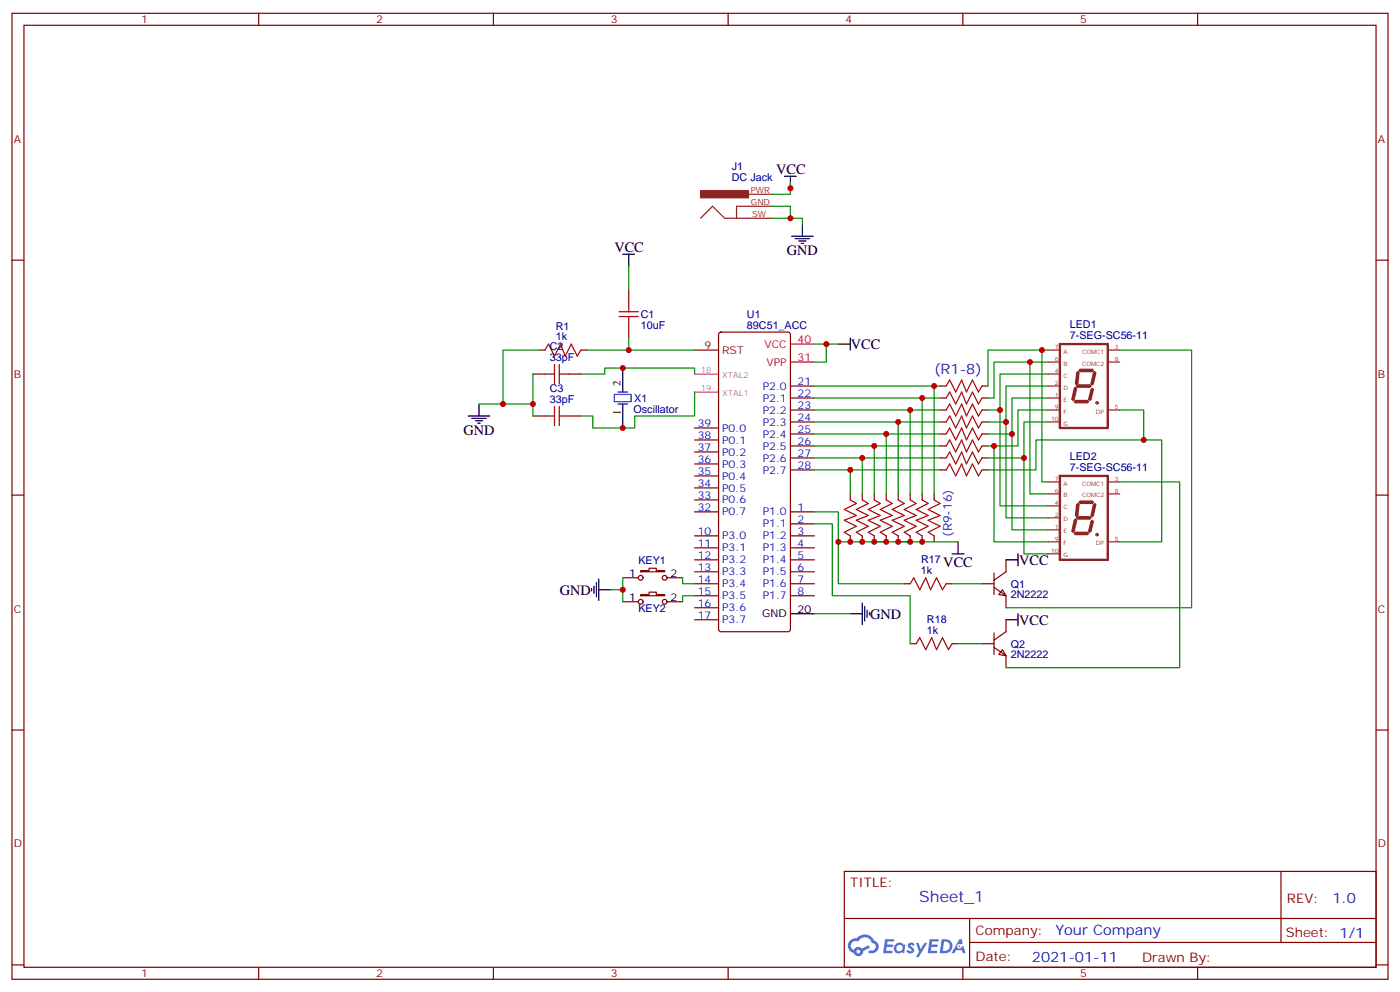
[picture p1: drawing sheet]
<svg xmlns="http://www.w3.org/2000/svg" width="412mm" height="292mm" viewBox="0 0 412 292" stroke-linecap="round" stroke-linejoin="round" font-family="sans-serif">
<g fill="none" stroke="#870000" stroke-width=".35">
<path d="M3.5 3.9h405.4v284.4h-405.4zM7.1 7.4h398.2v277.3h-398.2zM76.2 3.9v3.5M145.3 3.9v3.5M214.5 3.9v3.5M283.6 3.9v3.5M352.8 3.9v3.5M3.5 76.6h3.6M405.3 76.6h3.6M3.5 145.7h3.6M405.3 145.7h3.6M3.5 214.9h3.6"/>
<path d="M405.3 214.9h3.6M248.7 256.5h156.6v28.2h-156.6zM377.3 256.5v20.9M248.7 270.4h156.5M285.6 277.4h119.6M285.6 270.4v14.1M3.5 284h3.6M76.2 284.7v3.6M145.3 284.7v3.6M214.5 284.7v3.6M283.6 284.7v3.6M352.8 284.7v3.6"/>
<path d="M405.3 284h3.6"/>
</g>
<g fill="#5487ff">
<path d="M267.7 277.7a1.22 1.22 0 0 1 1.7 .2l-.4 .6a.47 .47 0 0 0-.3-.4 .47 .47 0 0 0-.5 .2l.1 .2a1.14 1.14 0 0 1 .8 1.8 1.14 1.14 0 0 1-1.9 0l-.2-.2 .5-.6 .7 .5a.29 .29 0 0 0 .3-.3 .29 .29 0 0 0-.2-.3 1.04 1.04 0 0 1-.6-1.7z"/>
<path d="M260.7 276.4h2.4l.3 .2-.2 .5-1.8 .1-.1 .8h1.5l.3 .4-.3 .4h-1.6l-.2 1.1h1.7l.2 .3-.2 .3-2.6 .1z"/>
<path d="M273.8 276.4h2.4l.3 .2-.1 .5-1.8 .1-.2 .8h1.6l.3 .4-.4 .4h-1.6l-.1 1.1h1.7l.2 .3-.2 .3-2.6 .1z"/>
<path d="M282.6 276.4h.7l.3 1.3-.6 .3a.69 .69 0 0 0-1 .3 .69 .69 0 0 0 .4 .9 .69 .69 0 0 0 .9-.6l.5-.2 .6 2.2h-.8l-.2-.9h-1.8l-.5 .9h-.8z"/>
<path d="M269.8 277.5h.8l.6 1.8 1.1-1.8h.9l-2.6 4.2h-.8l.9-1.5z"/>
<path d="M277.4 276.4l-.6 4.2h1.3a2.11 2.11 0 0 0 2.5-2.1 2.11 2.11 0 0 0-2.5-2.1zM278.1 277.2a1.39 1.39 0 0 1 1.7 1.4 1.39 1.39 0 0 1-1.8 1.3h-.3z"/>
<path d="M263.7 278.1a1.54 1.54 0 0 0-.1 2.1 1.54 1.54 0 0 0 2.2 .1l.6 .3 .3-2.3-.2-.3h-.4a1.49 1.49 0 0 0-2.4 .1zM264 279.1a.94 .94 0 0 1 1.8 0 .94 .94 0 0 1-1.8 0z"/>
<path d="M250.4 276.8a2.18 2.18 0 0 0 1.1 3.7 1.44 1.44 0 0 0 1.6 .9 1.44 1.44 0 0 0 1.2-1.4l2-1-.5-.8-1.9 1a1.47 1.47 0 0 0-2.4 .4 1.39 1.39 0 0 1-.7-1.9 1.39 1.39 0 0 1 2-.5 2.12 2.12 0 0 1 2.2-1.3 2.12 2.12 0 0 1 1.9 1.7 1.14 1.14 0 0 1 1.1 1.4 1.14 1.14 0 0 1-1.7 .7 .43 .43 0 0 0-.5 .4 .43 .43 0 0 0 .4 .5 1.98 1.98 0 0 0 2.5-1.2 1.98 1.98 0 0 0-1.2-2.6 3.1 3.1 0 0 0-5.3-.6l-.9 .1zM252.3 280.1a.55 .55 0 0 1 1.1 0 .55 .55 0 0 1-1.1 0z"/>
<circle cx="282.6" cy="278.5" r=".26"/>
</g>
<path d="M204.6 115.4h7.1M204.6 110.1h7.1" fill="none" stroke="#f0f" stroke-width=".35"/>
<g fill="none" stroke="#870000" stroke-width=".35">
<path d="M185.2 85.4v3.5M185.2 96v3.5M211.9 98l.5-.2h19.7l.7 .4v87l-.4 .7h-20l-.7-.4v-87zM157 110.1h3.5M158.7 103h1.8M167.6 110.1h3.5M171.1 103h1.8M204.6 103h7.1M232.8 113.6h7.1M232.8 117.2h7.1M276.9 113.6h1.8M276.9 117.2h1.8"/>
<path d="M289.3 113.6h1.7M289.3 117.2h1.7M157 122.4h3.5M167.6 122.4h3.5M204.6 126h7.1M204.6 129.5h7.1M204.6 133h7.1M204.6 136.6h7.1M232.8 120.7h7.1M232.8 124.2h7.1M232.8 127.7h7.1M232.8 131.3h7.1"/>
<path d="M232.8 134.8h7.1M232.8 138.3h7.1M276.9 120.7h1.8M276.9 124.2h1.8M276.9 127.7h1.8M276.9 131.3h1.8M276.9 134.8h1.8M276.9 138.3h1.8M289.3 120.7h1.7M289.3 124.2h1.7M289.3 127.7h1.7M289.3 131.3h1.7"/>
<path d="M289.3 134.8h1.7M289.3 138.3h1.7M204.6 140.1h7.1M204.6 143.6h7.1M204.6 147.1h7.1M204.6 150.7h7.1M204.6 157.7h7.1M232.8 150.7h7.1M232.8 157.7h7.1M232.8 154.2h7.1M250.5 145.4v1.7M250.5 157.7v1.8"/>
<path d="M254 145.4v1.7M254 157.7v1.8M257.5 145.4v1.7M257.5 157.7v1.8M261.1 145.4v1.7M261.1 157.7v1.8M264.6 145.4v1.7M264.6 157.7v1.8M268.1 145.4v1.7M268.1 157.7v1.8M271.6 145.4v1.7M271.6 157.7v1.8"/>
<path d="M275.2 145.4v1.7M275.2 157.7v1.8M183.4 170.1h4.6M183.4 177.1h4.6M188.7 168h2.5v-.7h2.1v.7h2.5v.3h-7.1zM188.7 175h2.5v-.7h2.1v.7h2.5v.4h-7.1zM196.5 170.1h4.6M196.5 177.1h4.6M204.6 161.3h7.1M204.6 164.8h7.1M204.6 168.3h7.1M204.6 171.8h7.1"/>
<path d="M204.6 175.4h7.1M204.6 178.9h7.1M232.8 161.3h7.1M232.8 164.8h7.1M232.8 168.3h7.1M232.8 171.8h7.1M232.8 175.4h7.1M266.3 171.8h1.8M278.7 171.8h1.8M289.3 171.8h3.5M292.8 172.9l3.5 2.5v3.5M292.8 168.7v6.3"/>
<path d="M295.3 173.6l1 1.8-2.1-.4zM296.3 164.8v3.5l-3.5 2.5M204.6 182.4h7.1M268.1 189.5h1.8M280.5 189.5h1.7M289.3 189.5h3.5M292.8 190.5l3.5 2.5v3.5M292.8 186.3v6.4M295.3 191.2l1 1.8-2.1-.3zM296.3 182.4v3.5l-3.5 2.5"/>
<circle cx="188.7" cy="170.1" r=".71"/>
<circle cx="188.7" cy="177.1" r=".71"/>
<circle cx="195.8" cy="170.1" r=".71"/>
<circle cx="195.8" cy="177.1" r=".71"/>
</g>
<path d="M232.8 106.6h7.1M232.8 101.3h7.1" fill="none" stroke="#f00" stroke-width=".35"/>
<g fill="none" stroke="#000" stroke-width=".35">
<path d="M231.1 51.9h3.5M232.8 51.9v3.5M183.4 74.8h3.6M185.2 74.8v3.6M233.2 69.5h6.3M234.2 70.2h4.3M235.3 70.9h2.1M236 71.6h.7M236.4 66v3.5M250.5 99.5v3.5M141.1 118.9v3.5M183.4 108.3v7.1"/>
<path d="M183.4 118.9v7.1M246.9 101.3h3.6M137.9 122.4h6.4M139 123.2h4.2M140.1 123.9h2.1M140.8 124.6h.7M282.2 159.5v3.5M174.3 173.2v.8M175 172.5v2.2M175.7 171.5v4.2M176.4 173.6h3.5M176.4 170.4v6.4"/>
<path d="M254 177.5v6.3M254.7 178.5v4.3M255.4 179.6v2.1M280.5 163h3.5M296.3 164.8h3.6M299.9 163v3.5M232.8 180.7h7.1M250.5 180.7h3.5M256.1 180.3v.7M296.3 182.4h3.6M299.9 180.7v3.5"/>
</g>
<g fill="none" stroke="#a10000" stroke-width=".35">
<path d="M182.4 93.2h5.6M182.4 91.8h5.6M185.2 88.9v2.9M185.2 93.2v2.8M160.5 103l1.1-1.7 1.7 3.5 1.8-3.5 1.4 3.5 1.8-3.5 1.7 3.5 1.1-1.8M160.5 110.1h2.8M163.3 107.3v5.6M163.3 119.6v5.7M164.7 110.1h2.9M164.7 107.3v5.6M164.7 119.6v5.7M278.7 113.6l1.1-1.7 1.7 3.5 1.8-3.5 1.4 3.5 1.8-3.5 1.7 3.5 1.1-1.8"/>
<path d="M278.7 117.2l1.1-1.8 1.7 3.5 1.8-3.5 1.4 3.5 1.8-3.5 1.7 3.5 1.1-1.7M160.5 122.4h2.8M164.7 122.4h2.9M278.7 131.3l1.1-1.8 1.7 3.5 1.8-3.5 1.4 3.5 1.8-3.5 1.7 3.5 1.1-1.7M278.7 120.7l1.1-1.8 1.7 3.5 1.8-3.5 1.4 3.5 1.8-3.5 1.7 3.5 1.1-1.7M278.7 138.3l1.1-1.7 1.7 3.5 1.8-3.5 1.4 3.5 1.8-3.5 1.7 3.5 1.1-1.8M278.7 124.2l1.1-1.8 1.7 3.6 1.8-3.6 1.4 3.6 1.8-3.6 1.7 3.6 1.1-1.8M278.7 127.7l1.1-1.7 1.7 3.5 1.8-3.5 1.4 3.5 1.8-3.5 1.7 3.5 1.1-1.8M278.7 134.8l1.1-1.8 1.7 3.6 1.8-3.6 1.4 3.6 1.8-3.6 1.7 3.6 1.1-1.8M250.5 147.1l1.7 1.1-3.5 1.8 3.5 1.7-3.5 1.4 3.5 1.8-3.5 1.8 1.8 1M254 147.1l1.8 1.1-3.6 1.8 3.6 1.7-3.6 1.4 3.6 1.8-3.6 1.8 1.8 1M257.5 147.1l1.8 1.1-3.5 1.8 3.5 1.7-3.5 1.4 3.5 1.8-3.5 1.8 1.7 1"/>
<path d="M261.1 147.1l1.7 1.1-3.5 1.8 3.5 1.7-3.5 1.4 3.5 1.8-3.5 1.8 1.8 1M264.6 147.1l1.7 1.1-3.5 1.8 3.5 1.7-3.5 1.4 3.5 1.8-3.5 1.8 1.8 1M268.1 147.1l1.8 1.1-3.6 1.8 3.6 1.7-3.6 1.4 3.6 1.8-3.6 1.8 1.8 1M271.6 147.1l1.8 1.1-3.5 1.8 3.5 1.7-3.5 1.4 3.5 1.8-3.5 1.8 1.7 1M275.2 147.1l1.7 1.1-3.5 1.8 3.5 1.7-3.5 1.4 3.5 1.8-3.5 1.8 1.8 1M268.1 171.8l1.1-1.7 1.7 3.5 1.8-3.5 1.4 3.5 1.8-3.5 1.7 3.5 1.1-1.8M269.9 189.5l1-1.8 1.8 3.5 1.8-3.5 1.4 3.5 1.7-3.5 1.8 3.5 1.1-1.7"/>
</g>
<g fill="none" stroke="#8c2424" stroke-width=".35">
<path d="M220.5 57.2h7M206.4 64.2l3.5-3.5 3.5 3.5h14.1M227.5 60.7h-10.5v3.5M308.7 113.6h3.5M308.7 106.6h3.5M308.7 103h3.5M308.7 110.1h3.5M308.7 117.2h3.5M316.4 118.2l.4-.3h3.5l.4 .3-.4 .4h-3.5zM316.8 114l.3 .3-.7 3.2-.3 .4-.4-.4 .7-3.2zM317.1 113.6l.8-.3h3.1l.4 .3-.4 .4h-3.5zM317.1 109.7l.4-.3 .4 .3-.4 3.2-.4 .4-.3-.4z"/>
<path d="M317.9 109l.3-.3h3.5l.4 .3-.4 .4h-3.5zM321.7 114.3l.4 .4-.7 2.8-.4 .4-.3-.4 .7-2.8zM322.1 109.7l.3-.3 .4 .3-.7 3.2-.4 .4-.3-.4zM323.1 118.6h.4M326.3 106.6h3.5M326.3 103h3.5M308.7 120.7h3.5M308.7 124.2h3.5M326.3 120.7h3.5M308.7 159.5h3.5M308.7 152.4h3.5M308.7 145.4h3.5"/>
<path d="M308.7 141.9h3.5M308.7 148.9h3.5M308.7 156h3.5M316.4 157l.4-.3h3.5l.4 .3-.4 .4h-3.5zM316.8 152.8l.3 .3-.7 3.2-.3 .4-.4-.4 .7-3.2zM317.1 152.4l.8-.3h3.1l.4 .3-.4 .4h-3.5zM317.1 148.6l.4-.4 .4 .4-.4 3.1-.4 .4-.3-.4zM318.2 147.5h3.5l.4 .3-.4 .4h-3.5l-.3-.4zM321.7 153.1l.4 .4-.7 2.8-.4 .4-.3-.4 .7-2.8zM322.1 148.6l.3-.4 .4 .4-.7 3.1-.4 .4-.3-.4zM323.1 157.4h.4M326.3 159.5h3.5"/>
<path d="M326.3 145.4h3.5M326.3 141.9h3.5M308.7 163h3.5"/>
<circle cx="323.1" cy="118.6" r=".35"/>
<circle cx="323.1" cy="157.4" r=".35"/>
</g>
<path d="M206.4 56.1h14.1v2.1h-14.1z" fill="#8c2424" stroke="#8c2424" stroke-width=".35"/>
<g fill="none" stroke="#008700" stroke-width=".35">
<path d="M232.8 53.7v3.5h-5.3M185.2 78.4v7M227.5 64.2h8.9v1.8M227.5 60.7h5.3v3.5M185.2 99.5v3.5M141.1 118.9h15.9M157 110.1v12.3M158.7 103h-10.5v15.9M171.1 110.1h7.1v-1.8h26.4v1.8M172.9 103h31.7M204.6 115.4v7h-17.6v3.6h-12.4v-3.6h-3.5M239.9 101.3h7"/>
<path d="M239.9 117.2h37M239.9 113.6h35.3M243.4 101.3v5.3h-3.5M271.6 117.2v28.2M276.9 113.6h-1.7v31.8M303.4 106.6v38.8h5.3M306.9 103v38.9h1.8M308.7 103h-17.7v10.6M308.7 106.6h-15.9v10.6h-1.8M308.7 110.1h-14.1v10.6h-3.6M308.7 113.6h-12.4v10.6h-5.3M308.7 117.2h-10.6v10.5h-7.1"/>
<path d="M329.8 103h21.2v75.9h-54.7M239.9 138.3h37M239.9 134.8h37M239.9 131.3h37M239.9 127.7h37M239.9 124.2h37M239.9 120.7h37M250.5 138.3v7.1M254 134.8v10.6M257.5 131.3v14.1M261.1 127.7v17.7M264.6 124.2v21.2"/>
<path d="M268.1 120.7v24.7M292.8 131.3v28.2h15.9M294.6 120.7v28.2h14.1M296.3 124.2v28.2h12.4M298.1 127.7v28.3h10.6M301.6 134.8v28.2h7.1M308.7 120.7h-8.8v10.6h-8.9M308.7 124.2h-7.1v10.6h-10.6M329.8 120.7h7.1v8.8h-31.7v8.8h-14.2M336.9 129.5h5.3v30h-12.4M239.9 150.7h7v21.1h19.4M239.9 154.2h5.3v21.2h22.9v14.1"/>
<path d="M246.9 159.5h35.3M257.5 159.5h3.6M264.6 159.5h3.5M329.8 141.9h17.7v54.6h-51.2M179.9 173.6h3.5M183.4 170.1v7M201.1 170.1v1.7h3.5M204.6 175.4h-3.5v1.7M280.5 171.8h8.8M239.9 180.7h10.6M282.2 189.5h7.1"/>
</g>
<path d="M181 116.1h4.9v2.1h-4.9zM182 115.4h2.9M182 118.9h2.9" fill="none" stroke="#00f" stroke-width=".35"/>
<g fill="none" stroke="#8c2424" stroke-width=".71">
<path d="M312.2 101.3h14.1v24.7h-14.1zM316.8 118.2h3.5M316.8 114.3l-.7 3.2M317.5 109.7l-.4 3.2M317.5 113.6h3.5M318.2 109h3.5M321.7 114.7l-.7 2.8M322.4 109.7l-.7 3.2M312.2 140.1h14.1v24.7h-14.1zM316.8 157h3.5M316.8 153.1l-.7 3.2M317.5 148.6l-.4 3.1"/>
<path d="M317.5 152.4h3.5M318.2 147.8h3.5M321.7 153.5l-.7 2.8M322.4 148.6l-.7 3.1"/>
</g>
<g fill="#c00">
<circle cx="185.2" cy="103" r=".88"/>
<circle cx="183.4" cy="108.3" r=".88"/>
<circle cx="183.4" cy="126" r=".88"/>
<circle cx="157" cy="118.9" r=".88"/>
<circle cx="148.2" cy="118.9" r=".88"/>
<circle cx="232.8" cy="64.2" r=".88"/>
<circle cx="232.8" cy="55.4" r=".88"/>
<circle cx="183.4" cy="173.6" r=".88"/>
<circle cx="243.4" cy="101.3" r=".88"/>
<circle cx="261.1" cy="159.5" r=".88"/>
<circle cx="268.1" cy="159.5" r=".88"/>
<circle cx="271.6" cy="159.5" r=".88"/>
<circle cx="275.2" cy="113.6" r=".88"/>
<circle cx="271.6" cy="117.2" r=".88"/>
<circle cx="268.1" cy="120.7" r=".88"/>
<circle cx="264.6" cy="124.2" r=".88"/>
<circle cx="261.1" cy="127.7" r=".88"/>
<circle cx="257.5" cy="131.3" r=".88"/>
<circle cx="254" cy="134.8" r=".88"/>
<circle cx="250.5" cy="138.3" r=".88"/>
<circle cx="336.9" cy="129.5" r=".88"/>
<circle cx="306.9" cy="103" r=".88"/>
<circle cx="303.4" cy="106.6" r=".88"/>
<circle cx="301.6" cy="134.8" r=".88"/>
<circle cx="294.6" cy="120.7" r=".88"/>
<circle cx="296.3" cy="124.2" r=".88"/>
<circle cx="298.1" cy="127.7" r=".88"/>
<circle cx="292.8" cy="131.3" r=".88"/>
<circle cx="254" cy="159.5" r=".88"/>
<circle cx="257.5" cy="159.5" r=".88"/>
<circle cx="246.9" cy="159.5" r=".88"/>
<circle cx="250.5" cy="159.5" r=".88"/>
<circle cx="264.6" cy="159.5" r=".88"/>
</g>
<text font-size="4.6" fill="#00f" x="270.8" y="265.5">Sheet_1</text>
<g font-size="4.2">
<text x="228.6" y="51.2">VCC</text>
<text x="181" y="74.1">VCC</text>
<text x="231.8" y="75.2">GND</text>
<text x="250.7" y="102.8">VCC</text>
<text x="136.5" y="128.1">GND</text>
<text x="277.9" y="167">VCC</text>
<text x="300.2" y="166.2">VCC</text>
<text x="164.9" y="175.1">GND</text>
<text x="256.3" y="182.1">GND</text>
<text x="300.2" y="183.8">VCC</text>
</g>
<g font-size="4.2" fill="#00f">
<text x="275.2" y="110.1">(R1-8)</text>
<text x="392.5" y="265.8">1.0</text>
<text x="310.9" y="275.3">Your Company</text>
<text x="304" y="283.1">2021-01-11</text>
</g>
<g font-size="3.9" fill="#800">
<text x="250.5" y="261.1">TITLE:</text>
<text x="379.1" y="265.8">REV:</text>
<text x="287.4" y="275.3">Company:</text>
<text x="378.7" y="275.9">Sheet: 1/1</text>
<text x="287.4" y="283">Date:</text>
<text x="336.4" y="283.1">Drawn By:</text>
</g>
<text font-size="3.5" fill="#00f" x="280.4" y="158" transform="rotate(-90 280.4 158)">(R9-16)</text>
<g font-size="3.2" fill="#800">
<text x="41.6" y="6.9">1</text>
<text x="110.8" y="6.9">2</text>
<text x="179.9" y="6.9">3</text>
<text x="249.1" y="6.9">4</text>
<text x="318.2" y="6.9">5</text>
<text x="4.1" y="42">A</text>
<text x="405.9" y="42">A</text>
<text x="4.1" y="111.2">B</text>
<text x="405.9" y="111.2">B</text>
<text x="4.1" y="180.3">C</text>
<text x="405.9" y="180.3">C</text>
<text x="4.1" y="249.4">D</text>
<text x="405.9" y="249.4">D</text>
<text x="41.6" y="287.7">1</text>
<text x="110.8" y="287.7">2</text>
<text x="179.9" y="287.7">3</text>
<text x="249.1" y="287.7">4</text>
<text x="318.2" y="287.7">5</text>
</g>
<g font-size="3.2" fill="#000080">
<text x="215.6" y="53.1">DC Jack</text>
<text x="215.6" y="50.1">J1</text>
<text x="188.7" y="93.7">C1</text>
<text x="220" y="93.7">U1</text>
<text x="163.7" y="100.2">1k</text>
<text x="163.7" y="97.2">R1</text>
<text x="188.7" y="96.7">10uF</text>
<text x="220" y="96.7">89C51_ACC</text>
<text x="315.1" y="99.8">7-SEG-SC56-11</text>
<text x="315.1" y="96.5">LED1</text>
<text x="161.9" y="106.2">33pF</text>
<text x="161.9" y="103.1">C2</text>
<text x="161.9" y="118.6">33pF</text>
<text x="161.9" y="115.4">C3</text>
<text x="186.8" y="118.4">X1</text>
<text x="186.6" y="121.4">Oscillator</text>
<text x="315.1" y="135.3">LED2</text>
<text x="315.1" y="138.6">7-SEG-SC56-11</text>
<text x="188.1" y="165.9">KEY1</text>
<text x="271.3" y="165.8">R17</text>
<text x="271.3" y="169">1k</text>
<text x="297.7" y="173">Q1</text>
<text x="297.7" y="176.1">2N2222</text>
<text x="188.1" y="180">KEY2</text>
<text x="273.1" y="183.5">R18</text>
<text x="273.1" y="186.7">1k</text>
<text x="297.7" y="190.6">Q2</text>
<text x="297.7" y="193.8">2N2222</text>
</g>
<g font-size="3.2" fill="#f00">
<text x="234.9" y="100.9">40</text>
<text x="225.2" y="102.3">VCC</text>
<text x="225.8" y="107.6">VPP</text>
<text x="234.9" y="106.2">31</text>
</g>
<g font-size="3.2" fill="#630">
<text x="207.5" y="102.7">9</text>
<text x="212.7" y="104.1">RST</text>
</g>
<g font-size="3.2">
<text x="182.7" y="113.6" transform="rotate(-90 182.7 113.6)">2</text>
<text x="182.7" y="122.3" transform="rotate(-90 182.7 122.3)">1</text>
<text x="185.3" y="169.7">1</text>
<text x="197.6" y="169.7">2</text>
<text x="185.3" y="176.8">1</text>
<text x="197.6" y="176.8">2</text>
<text x="224.5" y="181.7">GND</text>
<text x="234.9" y="180.3">20</text>
</g>
<g font-size="3.2" fill="#00f">
<text x="234.9" y="113.3">21</text>
<text x="224.7" y="114.7">P2.0</text>
<text x="224.7" y="118.2">P2.1</text>
<text x="234.9" y="116.8">22</text>
<text x="205.5" y="125.6">39</text>
<text x="224.7" y="121.7">P2.2</text>
<text x="224.7" y="125.3">P2.3</text>
<text x="234.9" y="120.3">23</text>
<text x="234.9" y="123.9">24</text>
<text x="205.5" y="129.2">38</text>
<text x="212.7" y="127">P0.0</text>
<text x="212.7" y="130.6">P0.1</text>
<text x="224.7" y="128.8">P2.4</text>
<text x="234.9" y="127.4">25</text>
<text x="234.9" y="130.9">26</text>
<text x="205.5" y="132.7">37</text>
<text x="205.5" y="136.2">36</text>
<text x="212.7" y="134.1">P0.2</text>
<text x="212.7" y="137.6">P0.3</text>
<text x="224.7" y="132.3">P2.5</text>
<text x="224.7" y="135.9">P2.6</text>
<text x="234.9" y="134.4">27</text>
<text x="234.9" y="138">28</text>
<text x="205.5" y="139.7">35</text>
<text x="205.5" y="143.3">34</text>
<text x="212.7" y="141.1">P0.4</text>
<text x="224.7" y="139.4">P2.7</text>
<text x="205.5" y="146.8">33</text>
<text x="212.7" y="144.7">P0.5</text>
<text x="212.7" y="148.2">P0.6</text>
<text x="205.5" y="150.3">32</text>
<text x="212.7" y="151.7">P0.7</text>
<text x="224.7" y="155.3">P1.1</text>
<text x="224.7" y="151.7">P1.0</text>
<text x="234.9" y="153.8">2</text>
<text x="234.9" y="150.3">1</text>
<text x="205.5" y="157.4">10</text>
<text x="205.5" y="160.9">11</text>
<text x="212.7" y="158.8">P3.0</text>
<text x="224.7" y="158.8">P1.2</text>
<text x="234.9" y="160.9">4</text>
<text x="234.9" y="157.4">3</text>
<text x="205.5" y="164.4">12</text>
<text x="205.5" y="168">13</text>
<text x="212.7" y="162.3">P3.1</text>
<text x="212.7" y="165.8">P3.2</text>
<text x="224.7" y="165.8">P1.4</text>
<text x="224.7" y="162.3">P1.3</text>
<text x="234.9" y="168">6</text>
<text x="234.9" y="164.4">5</text>
<text x="205.5" y="171.5">14</text>
<text x="212.7" y="169.4">P3.3</text>
<text x="212.7" y="172.9">P3.4</text>
<text x="224.7" y="172.9">P1.6</text>
<text x="224.7" y="169.4">P1.5</text>
<text x="234.9" y="171.5">7</text>
<text x="205.5" y="175">15</text>
<text x="205.5" y="178.5">16</text>
<text x="212.7" y="176.4">P3.5</text>
<text x="212.7" y="180">P3.6</text>
<text x="224.7" y="176.4">P1.7</text>
<text x="234.9" y="175">8</text>
<text x="205.5" y="182.1">17</text>
<text x="212.7" y="183.5">P3.7</text>
</g>
<g font-size="2.5" fill="#8d2323">
<text x="221.2" y="56.8">PWR</text>
<text x="221.2" y="60.4">GND</text>
<text x="221.5" y="63.9">SW</text>
</g>
<g font-size="2.5" fill="#f0f">
<text x="206.4" y="109.7">18</text>
<text x="212.7" y="111.2">XTAL2</text>
<text x="206.4" y="115">19</text>
<text x="212.7" y="116.5">XTAL1</text>
</g>
<g font-size="1.8" fill="#8d2323">
<text x="310.7" y="106.2">6</text>
<text x="310.7" y="102.7">7</text>
<text x="313.3" y="107.6">B</text>
<text x="313.3" y="104.1">A</text>
<text x="318.8" y="104.1">COMC1</text>
<text x="318.8" y="107.6">COMC2</text>
<text x="328.4" y="102.7">3</text>
<text x="328.4" y="106.2">8</text>
<text x="310.7" y="113.3">2</text>
<text x="310.7" y="109.7">4</text>
<text x="313.3" y="111.2">C</text>
<text x="310.7" y="116.8">1</text>
<text x="313.3" y="114.7">D</text>
<text x="313.3" y="118.2">E</text>
<text x="309.6" y="123.9">10</text>
<text x="310.7" y="120.3">9</text>
<text x="313.3" y="121.7">F</text>
<text x="313.3" y="125.3">G</text>
<text x="322.8" y="121.7">DP</text>
<text x="328.4" y="120.3">5</text>
<text x="310.7" y="141.5">7</text>
<text x="313.3" y="142.9">A</text>
<text x="318.8" y="142.9">COMC1</text>
<text x="328.4" y="141.5">3</text>
<text x="310.7" y="145">6</text>
<text x="310.7" y="148.6">4</text>
<text x="313.3" y="146.4">B</text>
<text x="313.3" y="150">C</text>
<text x="318.8" y="146.4">COMC2</text>
<text x="328.4" y="145">8</text>
<text x="310.7" y="152.1">2</text>
<text x="310.7" y="155.6">1</text>
<text x="313.3" y="153.5">D</text>
<text x="310.7" y="159.1">9</text>
<text x="313.3" y="160.5">F</text>
<text x="313.3" y="157">E</text>
<text x="322.8" y="160.5">DP</text>
<text x="328.4" y="159.1">5</text>
<text x="309.6" y="162.7">10</text>
<text x="313.3" y="164.1">G</text>
</g>
</svg>
